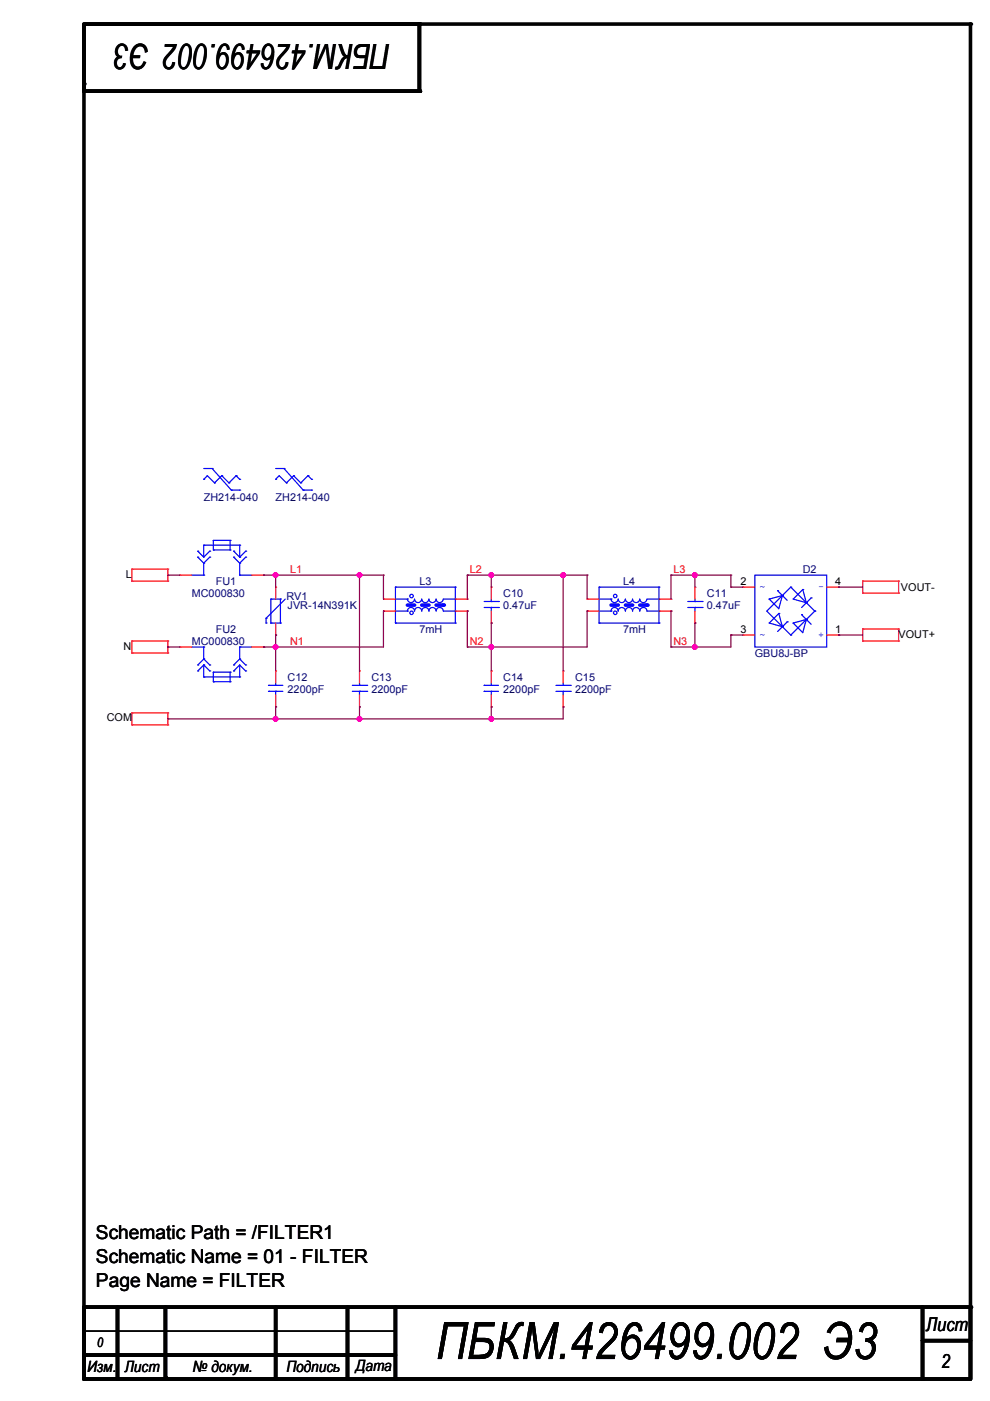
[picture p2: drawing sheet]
<svg xmlns="http://www.w3.org/2000/svg" width="210mm" height="297mm" viewBox="0 0 210 297" stroke-linecap="round" stroke-linejoin="round" font-family="sans-serif">
<path d="M17.8 5.1h188v287.3h-188v-287M88.9 5.1v14.2h-71.1M18.1 277.1h187.7M24.9 277.1v15.3M35.1 277.1v15M58.4 277.1v15.3M73.7 277.1v15.3M83.8 277.1v15.3M195.6 277.1v15.3M17.8 287.3h66M195.6 284.2h10.2" fill="none" stroke="#000" stroke-width=".76"/>
<g fill="#000">
<circle cx="17.8" cy="17.8" r=".38"/>
<circle cx="17.8" cy="19.3" r=".38"/>
<circle cx="88.9" cy="5.1" r=".38"/>
<circle cx="88.9" cy="19.3" r=".38"/>
<circle cx="205.8" cy="5.1" r=".38"/>
<circle cx="17.8" cy="277.1" r=".38"/>
<circle cx="18.1" cy="277.1" r=".38"/>
<circle cx="205.8" cy="277.1" r=".38"/>
<circle cx="17.8" cy="287.3" r=".38"/>
<circle cx="17.8" cy="292.4" r=".38"/>
<circle cx="24.9" cy="292.4" r=".38"/>
<circle cx="35.1" cy="292.1" r=".38"/>
<circle cx="58.4" cy="292.4" r=".38"/>
<circle cx="73.7" cy="292.4" r=".38"/>
<circle cx="83.8" cy="292.4" r=".38"/>
<circle cx="195.6" cy="284.2" r=".38"/>
<circle cx="195.6" cy="292.4" r=".38"/>
</g>
<g fill="none" stroke="#f00" stroke-width=".25">
<path d="M28 123.2h.1M28 120.7h.1M28 138.5h.1M28 135.9h.1M28 123.2h7.6M28 120.7v2.5M28 135.9v2.6M28 120.7h7.6M28 138.5h7.6M28 135.9h7.6M35.6 120.7h.1M35.6 123.2h.1"/>
<path d="M35.6 135.9h.1M35.6 138.5h.1M35.6 120.7v2.5M35.6 135.9v2.6M182.9 135.9h.1M182.9 133.4h.1M182.9 125.8h.1M182.9 123.2h.1M182.9 123.2h7.6M182.9 135.9h7.6M182.9 133.4h7.6M182.9 123.2v2.6"/>
<path d="M182.9 133.4v2.5M182.9 125.8h7.6M190.5 133.4h.1M190.5 135.9h.1M190.5 123.2h.1M190.5 125.8h.1M190.5 123.2v2.6M190.5 133.4v2.5M28 153.7h.1M28 151.2h.1M28 151.2v2.5M28 153.7h7.6"/>
<path d="M28 151.2h7.6M35.6 151.2h.1M35.6 153.7h.1M35.6 151.2v2.5"/>
</g>
<path d="M17.8 277.9h.1M17.8 277.4v.5M17.8 282.2h.1M17.8 282.2h66" fill="none" stroke="#000" stroke-width=".25"/>
<g fill="none" stroke="#00f" stroke-width=".25">
<path d="M127 124.5h.1M127 132.1h.1M127 127h2.6M127 129.6h2.6M127 124.5v7.6M127 124.5h12.7M127 132.1h12.7M129.6 127h.1M129.6 129.6h.1M129.6 129.6a.75 .75 0 0 1 .7-.8 .75 .75 0 0 1 .8 .8 .76 .76 0 0 1 .7-.8 .76 .76 0 0 1 .8 .8M129.6 127a.75 .75 0 0 0 .7 .8 .75 .75 0 0 0 .8-.8 .76 .76 0 0 0 .7 .8 .76 .76 0 0 0 .8-.8M132.6 129.6a.75 .75 0 0 1 .8-.8 .75 .75 0 0 1 .7 .8"/>
<path d="M132.6 127a.75 .75 0 0 0 .8 .8 .75 .75 0 0 0 .7-.8M134.1 129.6a.75 .75 0 0 1 .8-.8 .75 .75 0 0 1 .7 .8 .76 .76 0 0 1 .8-.8 .76 .76 0 0 1 .8 .8h2.5M134.1 127a.75 .75 0 0 0 .8 .8 .75 .75 0 0 0 .7-.8 .76 .76 0 0 0 .8 .8 .76 .76 0 0 0 .8-.8h2.5M139.7 129.6h.1M139.7 127h.1M139.7 124.5h.1M139.7 132.1h.1M139.7 124.5v7.6"/>
</g>
<path d="M129.6 128.3h7.6" fill="none" stroke="#00f" stroke-width=".76" stroke-dasharray="1.5 1.5"/>
<circle cx="137.2" cy="128.3" r=".38" fill="#00f" stroke-dasharray="1.5 1.5"/>
<g fill="none" stroke="#00f" stroke-width=".25">
<path d="M41.9 118.1h.1M41.9 116.9h.1M41.9 118.1l1.3 1.3M41.9 116.9l1.3 1.2M43.2 119.4h.1M43.2 115.6h.1M43.2 115.6v2.5M43.2 119.4v2.5M43.2 115.6h7.6M44.5 118.1h.1M44.5 116.9h.1M44.5 118.1l-1.3 1.3"/>
<path d="M44.5 116.9l-1.3 1.2M45.2 116.6h.1M45.2 114.6h.1M45.2 114.6v2M45.2 116.6h3.6M45.2 114.6h3.6M48.8 116.6h.1M48.8 114.6h.1M48.8 114.6v2M49.6 118.1h.1M49.6 116.9h.1M49.6 118.1l1.2 1.3"/>
<path d="M49.6 116.9l1.2 1.2M50.8 119.4h.1M50.8 115.6h.1M50.8 118.1h.1M50.8 115.6v2.5M50.8 119.4v2.5M52.1 118.1h.1M52.1 116.9h.1M52.1 118.1l-1.3 1.3M52.1 116.9l-1.3 1.2M40.7 121.9h2.5M40.7 137.2h2.5"/>
<path d="M43.2 121.9h.1M43.2 137.2h.1M43.2 139.7h.1M43.2 137.2v2.5M43.2 139.7l1.3 1.3M43.2 139.7l-1.3 1.3M50.8 121.9h.1M50.8 137.2h.1M50.8 139.7h.1M50.8 121.9h2.6M50.8 137.2v2.5M50.8 137.2h2.6"/>
<path d="M50.8 139.7l1.3 1.3M50.8 139.7l-1.2 1.3M56.4 131.1h.1M56.4 132.1h.1M56.4 131.1v1M57.4 132.1h.1M57.4 127h.1M57.4 127h2.1M57.4 132.1h2.1M57.4 127v5.1M59.5 127h.1M59.5 132.1h.1"/>
<path d="M59.5 127v5.1M60.5 127l-4.1 4.1M83.8 124.5h.1M83.8 132.1h.1M83.8 127h2.6M83.8 132.1h12.7M83.8 129.6h2.6M83.8 124.5v7.6M83.8 124.5h12.7M86.4 127h.1M86.4 129.6h.1M86.4 129.6a.75 .75 0 0 1 .7-.8 .75 .75 0 0 1 .8 .8 .76 .76 0 0 1 .7-.8 .76 .76 0 0 1 .8 .8 .76 .76 0 0 1 .8-.8 .76 .76 0 0 1 .7 .8 .76 .76 0 0 1 .8-.8 .76 .76 0 0 1 .8 .8"/>
<path d="M86.4 127a.75 .75 0 0 0 .7 .8 .75 .75 0 0 0 .8-.8 .76 .76 0 0 0 .7 .8 .76 .76 0 0 0 .8-.8 .76 .76 0 0 0 .8 .8 .76 .76 0 0 0 .7-.8 .76 .76 0 0 0 .8 .8 .76 .76 0 0 0 .8-.8M92.5 129.6a.75 .75 0 0 1 .7-.8 .75 .75 0 0 1 .8 .8h2.5M92.5 127a.75 .75 0 0 0 .7 .8 .75 .75 0 0 0 .8-.8h2.5M96.5 129.6h.1M96.5 127h.1M96.5 124.5h.1M96.5 132.1h.1M96.5 124.5v7.6M102.6 128.8h3.1M102.6 127.5h3.1M104.2 127.5h.1M104.2 128.8h.1"/>
<path d="M104.2 127v.5M104.2 128.8v.8M105.7 128.8h.1M105.7 127.5h.1M145.8 128.8h3.1M145.8 127.5h3.1M147.3 127.5h.1M147.3 128.8h.1M147.3 127v.5M147.3 128.8v.8M148.9 128.8h.1M148.9 127.5h.1"/>
<path d="M160 121.9h15.3v15.3h-15.3zM163.1 127h.1M164.9 125.2h.1M164.9 125.2l2 2.1M165.1 130.1h.1M165.1 130.1l-2 2 2.8 .8M165.1 130.1l.8 2.8M165.9 126.3h.1M165.9 132.9h.1M165.9 126.3l-.8 2.8-2-2.1M165.9 126.3l-2.8 .7M166.9 131.8h.1"/>
<path d="M166.9 131.8l-2 2.1M167.7 124.5h.1M167.7 134.6h.1M167.7 124.5l5 5.1M167.7 124.5l-5.1 5.1 5.1 5M168.2 132.1h.1M169.9 130.3h.1M169.9 130.3l2.1 2.1M170.2 125h.1M170.2 125l-2 2 2.8 .8M170.2 125l.8 2.8M171 131.3h.1"/>
<path d="M171 127.8h.1M171 131.3l-2.8 .8M171 131.3l-.8 2.8-2-2M172 126.8h.1M172 126.8l-2.1 2M172.7 129.6h.1M172.7 129.6l-5 5M41.9 141h.1M41.9 142.3h.1M43.2 143.5h.1M43.2 141h.1M43.2 141v2.5"/>
<path d="M43.2 141l1.3 1.3M43.2 141l-1.3 1.3M43.2 143.5h7.6M44.5 141h.1M44.5 142.3h.1M45.2 142.5h.1M45.2 144.5h.1M45.2 142.5v2M45.2 142.5h3.6M45.2 144.5h3.6M48.8 142.5h.1M48.8 144.5h.1"/>
<path d="M48.8 142.5v2M49.6 141h.1M49.6 142.3h.1M50.8 143.5h.1M50.8 141v2.5M50.8 141l1.3 1.3M50.8 141l-1.2 1.3M52.1 141h.1M52.1 142.3h.1M102.6 146.6h.1M102.6 145.3h.1M102.6 146.6h3.1"/>
<path d="M102.6 145.3h3.1M104.2 145.3h.1M104.2 146.6h.1M104.2 144.8v.5M104.2 146.6v.7M117.9 146.6h3M117.9 145.3h3M119.4 145.3h.1M119.4 146.6h.1M119.4 144.8v.5M119.4 146.6v.7M120.9 146.6h.1"/>
<path d="M120.9 145.3h.1"/>
<circle cx="130.4" cy="126.4" r=".38"/>
<circle cx="130.4" cy="129.9" r=".38"/>
</g>
<g fill="none" stroke="#f00" stroke-width=".25">
<path d="M38.1 121.9h.1M38.1 137.2h.1M38.1 121.9h2.6M38.1 137.2h2.6M53.4 121.9h2.5M53.4 137.2h2.5M55.9 121.9h.1M55.9 137.2h.1M58.4 124.5h.1M58.4 134.6h.1M58.4 124.5v2.5M58.4 132.1v2.5"/>
<path d="M104.2 124.5h.1M104.2 132.1h.1M104.2 124.5v2.5M104.2 129.6v2.5M124.5 127h.1M124.5 129.6h.1M124.5 127h2.5M124.5 129.6h2.5M139.7 127h2.6M139.7 129.6h2.6M142.3 129.6h.1M142.3 127h.1"/>
<path d="M147.3 124.5h.1M147.3 132.1h.1M147.3 124.5v2.5M147.3 129.6v2.5M157.5 134.6h.1M157.5 124.5h.1M157.5 134.6h2.5M157.5 124.5h2.5M175.3 134.6h2.5M175.3 124.5h2.5M177.8 134.6h.1M177.8 124.5h.1"/>
<path d="M104.2 142.3h.1M104.2 149.9h.1M104.2 142.3v2.5M104.2 147.3v2.6M119.4 142.3h.1M119.4 149.9h.1M119.4 142.3v2.5M119.4 147.3v2.6"/>
</g>
<path d="M86.4 128.3h7.6" fill="none" stroke="#00f" stroke-width=".76" stroke-dasharray="1.5 1.5"/>
<circle cx="94" cy="128.3" r=".38" fill="#00f" stroke-dasharray="1.5 1.5"/>
<g fill="none" stroke="#00f" stroke-width=".25">
<path d="M43.2 99.3h1.8M45 99.3h.1M45 99.3l4 4.6M58.4 99.3h1.8M60.2 99.3h.1M60.2 99.3l4.1 4.6M43.2 101.6h.1M43.2 101.6l.8-.7 1.5 1.5M45.5 102.4h.1M47 100.9h.1M47 100.9l-1.5 1.5M47 100.9l1.5 1.5"/>
<path d="M48.5 102.4h.1M49 103.9h.1M49 103.9h1.8M50.1 100.9h.1M50.1 100.9l-1.6 1.5M50.1 100.9l.7 .7M50.8 101.6h.1M50.8 103.9h.1M58.4 101.6h.1M58.4 101.6l.8-.7 1.5 1.5M60.7 102.4h.1M62.3 100.9h.1"/>
<path d="M62.3 100.9l-1.6 1.5M62.3 100.9l1.5 1.5M63.8 102.4h.1M64.3 103.9h.1M64.3 103.9h1.8M65.3 100.9h.1M65.3 100.9l-1.5 1.5M65.3 100.9l.8 .7M66.1 101.6h.1M66.1 103.9h.1M56.9 146.6h.1M56.9 145.3h.1"/>
<path d="M56.9 146.6h3.1M56.9 145.3h3.1M58.4 145.3h.1M58.4 146.6h.1M58.4 144.8v.5M58.4 146.6v.7M74.7 146.6h3M74.7 145.3h3M76.2 145.3h.1M76.2 146.6h.1M76.2 144.8v.5M76.2 146.6v.7"/>
<path d="M77.7 146.6h.1M77.7 145.3h.1"/>
<circle cx="87.3" cy="126.4" r=".38"/>
<circle cx="87.3" cy="129.9" r=".38"/>
</g>
<g fill="none" stroke="#f00" stroke-width=".25">
<path d="M81.3 127h.1M81.3 129.6h.1M81.3 127h2.5M81.3 129.6h2.5M96.5 127h2.6M96.5 129.6h2.6M99.1 129.6h.1M99.1 127h.1M58.4 142.3h.1M58.4 149.9h.1M58.4 142.3v2.5M58.4 147.3v2.6"/>
<path d="M76.2 142.3h.1M76.2 149.9h.1M76.2 142.3v2.5M76.2 147.3v2.6"/>
</g>
<g fill="none" stroke="#800040" stroke-width=".25">
<path d="M35.6 121.9h.1M35.6 137.2h.1M35.6 121.9h2.5M35.6 137.2h2.5M55.9 121.9h.1M55.9 137.2h.1M55.9 121.9h20.3M55.9 137.2h2.5M58.4 121.9h.1M81.3 121.9h.1M81.3 129.6h.1M81.3 121.9v5.1"/>
<path d="M81.3 129.6v7.6M99.1 121.9h.1M99.1 129.6h.1M99.1 137.2h.1M99.1 121.9h20.3M99.1 137.2h5.1M99.1 121.9v5.1M99.1 129.6v7.6M104.2 121.9h.1M177.8 124.5h.1M177.8 134.6h.1M177.8 124.5h5.1"/>
<path d="M177.8 134.6h5.1M58.4 149.9h.1M58.4 149.9v2.5M76.2 149.9h.1M76.2 149.9v2.5M104.2 149.9h.1M104.2 149.9v2.5M119.4 149.9h.1M119.4 149.9v2.5"/>
</g>
<circle cx="119.4" cy="121.9" r=".5" fill="#f0f"/>
<circle cx="119.4" cy="121.9" r=".5" fill="none" stroke="#f0f" stroke-width=".25"/>
<circle cx="104.1" cy="121.9" r=".5" fill="#f0f"/>
<circle cx="104.1" cy="121.9" r=".5" fill="none" stroke="#f0f" stroke-width=".25"/>
<path d="M58.4 134.6h.1M58.4 134.6v2.6M76.2 121.9h.1M76.2 121.9v20.4M76.2 121.9h5.1M124.5 121.9h.1M124.5 129.6h.1M124.5 121.9v5.1M124.5 129.6v7.6" fill="none" stroke="#800040" stroke-width=".25"/>
<circle cx="76.2" cy="121.9" r=".5" fill="#f0f"/>
<circle cx="76.2" cy="121.9" r=".5" fill="none" stroke="#f0f" stroke-width=".25"/>
<path d="M104.2 137.2h.1M104.2 137.2v5.1M104.2 137.2h20.3" fill="none" stroke="#800040" stroke-width=".25"/>
<circle cx="104.1" cy="137.2" r=".5" fill="#f0f"/>
<circle cx="104.1" cy="137.2" r=".5" fill="none" stroke="#f0f" stroke-width=".25"/>
<path d="M58.4 121.9h.1M58.4 121.9v2.6M104.2 132.1h.1M104.2 132.1v5.1M119.4 121.9h.1M119.4 121.9v20.4M119.4 121.9h5.1M58.4 152.4h.1M58.4 152.4h17.8" fill="none" stroke="#800040" stroke-width=".25"/>
<circle cx="58.4" cy="121.9" r=".5" fill="#f0f"/>
<circle cx="58.4" cy="121.9" r=".5" fill="none" stroke="#f0f" stroke-width=".25"/>
<path d="M58.4 137.2h.1M58.4 137.2v5.1M104.2 121.9h.1M104.2 121.9v2.6M76.2 152.4h.1M76.2 152.4h28" fill="none" stroke="#800040" stroke-width=".25"/>
<circle cx="76.2" cy="152.4" r=".5" fill="#f0f"/>
<circle cx="76.2" cy="152.4" r=".5" fill="none" stroke="#f0f" stroke-width=".25"/>
<path d="M35.6 152.4h.1M35.6 152.4h22.8" fill="none" stroke="#800040" stroke-width=".25"/>
<circle cx="58.4" cy="152.4" r=".5" fill="#f0f"/>
<circle cx="58.4" cy="152.4" r=".5" fill="none" stroke="#f0f" stroke-width=".25"/>
<path d="M104.2 152.4h.1M104.2 152.4h15.2" fill="none" stroke="#800040" stroke-width=".25"/>
<circle cx="104.1" cy="152.4" r=".5" fill="#f0f"/>
<circle cx="104.1" cy="152.4" r=".5" fill="none" stroke="#f0f" stroke-width=".25"/>
<path d="M142.3 121.9h.1M142.3 137.2h.1M142.3 129.6h.1M142.3 121.9h12.7M142.3 121.9v5.1M142.3 129.6v7.6M142.3 137.2h5M147.3 121.9h.1" fill="none" stroke="#800040" stroke-width=".25"/>
<circle cx="147.3" cy="121.9" r=".5" fill="#f0f"/>
<circle cx="147.3" cy="121.9" r=".5" fill="none" stroke="#f0f" stroke-width=".25"/>
<path d="M147.3 137.2h.1M147.3 121.9h.1M147.3 132.1h.1M147.3 121.9v2.6M147.3 132.1v5.1M155 134.6h.1M155 121.9h.1M155 121.9v2.6M155 134.6v2.6h-7.7M155 134.6h2.5" fill="none" stroke="#800040" stroke-width=".25"/>
<circle cx="147.3" cy="137.2" r=".5" fill="#f0f"/>
<circle cx="147.3" cy="137.2" r=".5" fill="none" stroke="#f0f" stroke-width=".25"/>
<path d="M58.4 137.2h.1M58.4 137.2h22.9M155 124.5h.1M155 124.5h2.5" fill="none" stroke="#800040" stroke-width=".25"/>
<circle cx="58.4" cy="137.2" r=".5" fill="#f0f"/>
<circle cx="58.4" cy="137.2" r=".5" fill="none" stroke="#f0f" stroke-width=".25"/>
<circle cx="119.4" cy="121.9" r=".5" fill="#f0f"/>
<circle cx="119.4" cy="121.9" r=".5" fill="none" stroke="#f0f" stroke-width=".25"/>
<circle cx="104.1" cy="121.9" r=".5" fill="#f0f"/>
<circle cx="104.1" cy="121.9" r=".5" fill="none" stroke="#f0f" stroke-width=".25"/>
<circle cx="76.2" cy="121.9" r=".5" fill="#f0f"/>
<circle cx="76.2" cy="121.9" r=".5" fill="none" stroke="#f0f" stroke-width=".25"/>
<circle cx="104.1" cy="137.2" r=".5" fill="#f0f"/>
<circle cx="104.1" cy="137.2" r=".5" fill="none" stroke="#f0f" stroke-width=".25"/>
<circle cx="58.4" cy="121.9" r=".5" fill="#f0f"/>
<circle cx="58.4" cy="121.9" r=".5" fill="none" stroke="#f0f" stroke-width=".25"/>
<circle cx="76.2" cy="152.4" r=".5" fill="#f0f"/>
<circle cx="76.2" cy="152.4" r=".5" fill="none" stroke="#f0f" stroke-width=".25"/>
<circle cx="58.4" cy="152.4" r=".5" fill="#f0f"/>
<circle cx="58.4" cy="152.4" r=".5" fill="none" stroke="#f0f" stroke-width=".25"/>
<circle cx="104.1" cy="152.4" r=".5" fill="#f0f"/>
<circle cx="104.1" cy="152.4" r=".5" fill="none" stroke="#f0f" stroke-width=".25"/>
<circle cx="147.3" cy="121.9" r=".5" fill="#f0f"/>
<circle cx="147.3" cy="121.9" r=".5" fill="none" stroke="#f0f" stroke-width=".25"/>
<circle cx="147.3" cy="137.2" r=".5" fill="#f0f"/>
<circle cx="147.3" cy="137.2" r=".5" fill="none" stroke="#f0f" stroke-width=".25"/>
<circle cx="58.4" cy="137.2" r=".5" fill="#f0f"/>
<circle cx="58.4" cy="137.2" r=".5" fill="none" stroke="#f0f" stroke-width=".25"/>
<text font-size="10.9" x="92.4" y="288.1">ПБКМ.426499.002 Э3</text>
<text font-size="7.4" x="82.7" y="9.3" transform="rotate(-180 82.7 9.3)">ПБКМ.426499.002 Э3</text>
<g font-size="4.1">
<text x="20.3" y="262.7">Schematic Path = /FILTER1</text>
<text x="20.3" y="267.8">Schematic Name = 01 - FILTER</text>
<text x="20.3" y="272.9">Page Name = FILTER</text>
<text x="196.4" y="282.2">Лист</text>
<text x="199.6" y="290">2</text>
</g>
<g font-size="3.3">
<text x="18.6" y="290.9">Изм. Лист</text>
<text x="40.9" y="290.9">№ докум.</text>
<text x="60.7" y="290.9">Подпись</text>
<text x="75.5" y="290.6">Дата</text>
</g>
<text font-size="2.8" x="20.6" y="285.6">0</text>
<g font-size="2.3" fill="#000080">
<text x="43.2" y="106.2">ZH214-040</text>
<text x="58.4" y="106.2">ZH214-040</text>
<text x="45.7" y="124">FU1</text>
<text x="88.9" y="124">L3</text>
<text x="132.1" y="124">L4</text>
<text x="170.2" y="121.5">D2</text>
<text x="40.7" y="126.5">MC000830</text>
<text x="60.7" y="127.3">RV1</text>
<text x="61" y="129.1">JVR-14N391K</text>
<text x="106.7" y="126.5">C10</text>
<text x="106.7" y="129.1">0.47uF</text>
<text x="149.9" y="126.5">C11</text>
<text x="149.9" y="129.1">0.47uF</text>
<text x="40.7" y="136.7">MC000830</text>
<text x="45.7" y="134.2">FU2</text>
<text x="88.9" y="134.2">7mH</text>
<text x="132.1" y="134.2">7mH</text>
<text x="160" y="139.2">GBU8J-BP</text>
<text x="61" y="144.3">C12</text>
<text x="61" y="146.9">2200pF</text>
<text x="78.8" y="144.3">C13</text>
<text x="78.8" y="146.9">2200pF</text>
<text x="106.7" y="144.3">C14</text>
<text x="106.7" y="146.9">2200pF</text>
<text x="121.9" y="144.3">C15</text>
<text x="121.9" y="146.9">2200pF</text>
</g>
<g font-size="2.3">
<text x="26.7" y="122.5">L</text>
<text x="157" y="124">2</text>
<text x="177.1" y="124">4</text>
<text x="191" y="125.3">VOUT-</text>
<text x="26.2" y="137.7">N</text>
<text x="157" y="134.1">3</text>
<text x="177.1" y="134.1">1</text>
<text x="190.5" y="135.2">VOUT+</text>
<text x="22.6" y="153">COM</text>
</g>
<g font-size="2.3" fill="#f00">
<text x="61.5" y="121.4">L1</text>
<text x="99.6" y="121.4">L2</text>
<text x="142.8" y="121.4">L3</text>
<text x="61.5" y="136.7">N1</text>
<text x="99.6" y="136.7">N2</text>
<text x="142.8" y="136.7">N3</text>
</g>
<g font-size="2.3" fill="#00f">
<text x="162.3" y="123.8" transform="rotate(-180 162.3 123.8)">~</text>
<text x="174.8" y="123.8" transform="rotate(-180 174.8 123.8)">-</text>
<text x="162.3" y="134" transform="rotate(-180 162.3 134)">~</text>
<text x="174.8" y="134" transform="rotate(-180 174.8 134)">+</text>
</g>
</svg>
